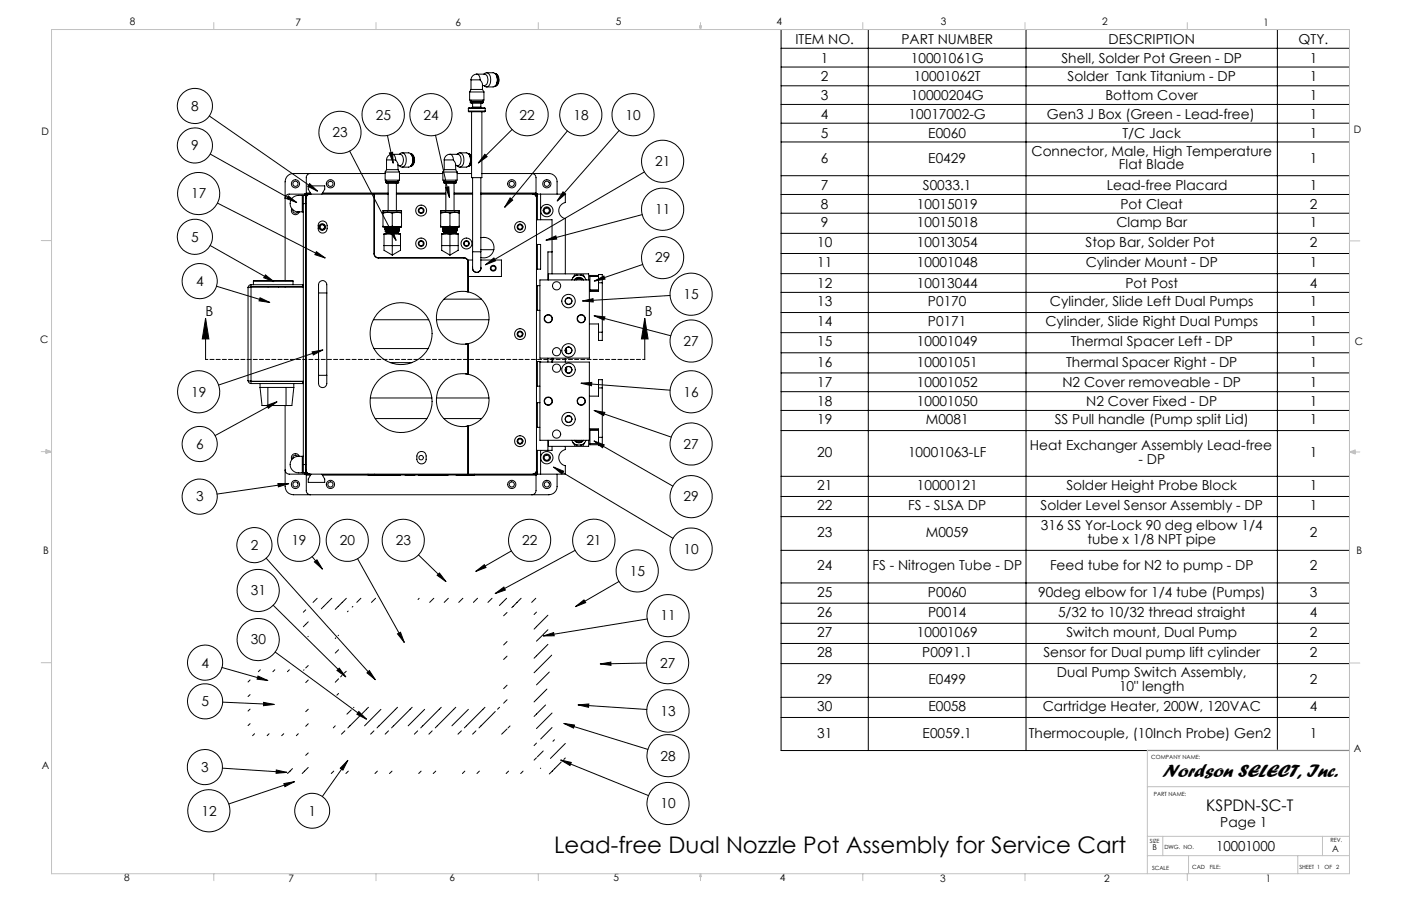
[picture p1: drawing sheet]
<svg xmlns="http://www.w3.org/2000/svg" width="432mm" height="279mm" viewBox="0 0 432 279" stroke-linecap="round" stroke-linejoin="round" font-family="sans-serif">
<g fill="none" stroke="#000" stroke-width=".31">
<path d="M240.7 9.1h175.2v222.4h-175.2zM240.7 14.9h175.2M267.6 9.1v222.4M316.2 9.1v222.4M393.7 9.1v222.4M64.5 35.8l33.4 23.1M144.4 33.4l.1-.2h4.9l.1 .2M144.4 34.3l.1 .2h4.9l.1-.2M144.4 33.4h.1M144.4 33.4h5.1M144.4 34.3h5.1M144.4 33.4v.9"/>
<path d="M144.7 28.4v2.5h4.5v-2.5M144.7 28.4h4.5M145 31.5l.2 .3h3.5l.2-.3M145 31.5v-.2h3.9v.2M145 31.5h3.9M145.2 27.6h3.5M145.2 24.6h2.8M145.2 27.6l-.5 .8M145.2 24.6v3M145.2 30.9v.4M145.3 34.5v20.3h3.2v-20.3M145.7 33l-.2 .2"/>
<path d="M145.7 33h2.5M145.7 31.8v1.2M146.9 22.9a1.81 1.81 0 0 0-1.7 1.7M146.9 22.9h2.4a2 2 0 0 1 0 3.5h-.6M146.9 22.9l.7 .4 .4 1.3M148 24.6l.7 1.2v1.8M148.2 33l.2 .2M148.2 31.8v1.2M148.7 27.6l.5 .8M148.7 30.9v.4M149.1 22.9l.3-.3a1.09 1.09 0 0 1 1.7 .9 2.42 2.42 0 0 1-1.1 3.3l-.9-.4M149.5 33.4v.9"/>
<path d="M150 22.4h2a2.5 2.5 0 0 1 .9 3.8l-.9 .6h-2M152.5 22.6a2.16 2.16 0 0 1 1.3 2 2.16 2.16 0 0 1-1.2 2 2.29 2.29 0 0 0-.1-4M152.6 22.7a2.54 2.54 0 0 1 0 3.8M153 23.3l.4 1.3-.4 1.3M157.8 39.9l-10.4 10.4M240.7 20.7h175.2M240.7 26.5h175.2M240.7 32.2h175.2M240.7 38h175.2M64.8 47.5l26.6 14.9M93.9 59.9h.1M93.9 59.9h-4.8a1.26 1.26 0 0 0-1.2 1.2"/>
<path d="M93.9 59.9v.4M94 59.9l.4 .2M94 59.9l.1 .4M94.4 59.9h.7M94.4 59.7v.2M94.4 59.7l.7 .2M94.4 59.5v.2M94.4 59.9v.6M94.4 59.5h1.3M95.1 59.9h.1M95.4 56.6l2.5 2.3-3-1.4zM95.5 59.9a1.26 1.26 0 0 0-1.3 1.2v83.9a1.33 1.33 0 0 0 1.3 1.2"/>
<path d="M95.7 53.5a1.21 1.21 0 0 0-1.3 1.3v4.7M95.9 59.9l-.9-1.6v-1h5.1v1l-.9 1.6M99.4 59.5h20.2M107.8 46.6l14.3 27.5M115.3 59.9v18.4a1.21 1.21 0 0 0 1.3 1.3M118.7 53.1v2.5h4.4v-2.5M118.7 53.1h4.4M118.7 53.5h-28.3a2.53 2.53 0 0 0-2.5 2.6v30.5M118.9 56.2l.3 .4h3.4l.3-.4M118.9 56.2v-.2h4v.2M118.9 56.2h4M119.1 52.3h3.6"/>
<path d="M119.1 49.3h2.9M119.1 52.3l-.4 .8M119.1 49.3v3M119.1 55.6v.4M119.4 41.8l1.8 8.5M119.6 59.9h-24a1.21 1.21 0 0 0-1.2 1.2v83.9a1.26 1.26 0 0 0 1.2 1.2h68.5a1.26 1.26 0 0 0 1.2-1.2v-83.9a1.21 1.21 0 0 0-1.2-1.2h-15.9M119.6 56.6v8.3M120 47.2l1-.2 .2 3.3zM120.9 47.6a1.75 1.75 0 0 0-1.8 1.7M120.9 47.6h2.4a1.97 1.97 0 0 1 0 3.5h-.6M120.9 47.6l.7 .4 .4 1.3M122 49.3l.6 1.1 .1 1.9"/>
<path d="M122.2 56.6v8.3M122.2 59.9h15.2M122.2 59.5h15.2M122.7 52.3l.4 .8M122.7 55.6v.4M123.1 47.6l.3-.3a1.09 1.09 0 0 1 1.7 .9 2.44 2.44 0 0 1-1.2 3.3l-.8-.4M123.1 53.5h13.4M123.9 47.1h2a2.52 2.52 0 0 1 1 3.8l-1 .6h-2M126.5 47.3a2.3 2.3 0 0 1 0 4 2.18 2.18 0 0 0 1.3-2 2.18 2.18 0 0 0-1.3-2l-.1 .1M126.6 47.4a2.5 2.5 0 0 1 0 3.8M127 48l.3 1.3-.3 1.3M134.2 41.7l4.3 19.2"/>
<path d="M136.5 53.1v2.5h4.4v-2.5M136.5 53.1h4.4M136.7 56.2l.3 .4h3.4l.3-.4M136.7 56.2v-.2h4v.2M136.7 56.2h4M136.9 52.3h3.5M136.9 49.3h2.8M136.9 52.3l-.4 .8M136.9 49.3v3M136.9 55.6v.4M137.3 57.8l1-.2 .2 3.3zM137.4 56.6v8.3"/>
<path d="M138.7 47.6a1.75 1.75 0 0 0-1.8 1.7M138.7 47.6h2.4a1.97 1.97 0 0 1 0 3.5h-.7M138.7 47.6l.7 .4 .3 1.3M139.7 49.3l.7 1.1v1.9M139.9 56.6v8.3M139.9 59.9h5.8M139.9 59.5h5.8M140.4 52.3l.5 .8M140.5 55.6v.4M140.9 47.6l.2-.3a1.09 1.09 0 0 1 1.7 .9 2.44 2.44 0 0 1-1.1 3.3l-.8-.4M140.9 53.5h4.4M141.7 47.1h2a2.52 2.52 0 0 1 .9 3.8l-.9 .6h-2"/>
<path d="M144.2 47.4l.7 .2 .4 .7M144.3 47.3l.6 .4 .4 1M144.4 47.4a2.5 2.5 0 0 1 0 3.8M144.8 48l.3 1.3-.3 1.3M145.3 50v.1a1.37 1.37 0 0 1-1 1.2l.7-.3 .3-.7M145.7 54.8v22.8M148.2 54.8v22.8M148.2 59.5h17M148.5 53.5h20.7a2.53 2.53 0 0 1 2.5 2.6v3.8M149.4 47.6l.7 .7-2.7 2zM163.9 53.5a1.26 1.26 0 0 1 1.3 1.3v4.7M165.2 59.7l-.7 .2h.7"/>
<path d="M165.2 59.7v.2M165.2 59.9h.1M165.2 59.5v.2M165.2 59.9v.6M165.6 59.9h8.6v2.5a2.54 2.54 0 0 0-2 2.5 2.54 2.54 0 0 0 2 2.5v17.1M165.6 59.9l-.4 .2M165.6 59.9l-.3 .8M165.6 59.9v7.9M166.6 59.9v7.9M173.5 59.2l.8 .6-2.6 2.2zM174.9 40.4l-19.4 23.5M190.8 40.3l-19.1 21.7"/>
<path d="M198.6 53l-49 28.7M240.7 43.8h175.2M240.7 54.2h175.2M240.7 60h175.2M64.8 75.7l19.6 11.2M67 62.6l33.2 17M88.8 60.4l2.6 2-3.1-1.1zM89.9 64.3a1.27 1.27 0 0 0 .6 1.8 1.27 1.27 0 0 0 1.8-.8M90.3 64.7a.81 .81 0 0 0 .5 1 .81 .81 0 0 0 1-.4M93.2 60.3h.3M93.2 65.3h.3M93.2 60.3a2.79 2.79 0 0 0-3.7 3 2.9 2.9 0 0 0 3.7 2"/>
<path d="M93.2 60.3v5M93.5 60.3v2.5M93.5 60.3h.7v.4M93.5 62.8v80.5M93.5 62.8h.7M94.4 60.8h-.2h.2M97.5 77.6l2.7 2-3.2-1.1zM98.4 68.6a1.38 1.38 0 0 1 1.5-.4 1.38 1.38 0 0 1 .9 1.3 1.85 1.85 0 0 1-1.1 2.4 1.33 1.33 0 0 1-1.6-1.4v-1.5zM115.3 78.2a1.26 1.26 0 0 0 1.3 1.3M116.6 79.5h26.4M118 69.8l1.5 .2M118 65h5.8"/>
<path d="M118 65.5h1.5M118 65.5v.2M118 69.8v.2h1.5M118 65v.5M118 65.7v4.1M118.4 75.7v1.5l2.5 1.5M118.4 75.7h5M118.4 72.3v3.4M118.7 71.3l.4 .3M119 70v.1M119 71.1l-.3 .2M119 71.1v.1"/>
<path d="M119 71.6h.8M119 70.1h.1M119.1 71.6v.5M119.5 65.5l-1.5 .2M119.5 65.5l1.4 .2M119.5 65.5h2.8M119.5 70h2.8M119.6 72.1l1.3 .2M119.6 72.1h2.6M119.6 72.1h-.5a.43 .43 0 0 0-.4-.2 .43 .43 0 0 0-.3 .4M119.6 72.1l-1.2 .2M119.8 71.6l3.1-.1-.2 .1"/>
<path d="M119.9 71.6h2.8M119.9 71.3h1.7M119.9 71.3h-1.1M120.1 70l-1 .1-.4 .3 .3 .2 3.8-.3M120.1 71.4l.9-.5 1.1 3.2zM120.9 69.8l-1.4 .2M120.9 69.8l1.4 .2M120.9 72.3v6.4M120.9 65.7v4.1M121.6 71.3l-2.6 .3M122.2 72.1l1.2 .2M122.2 72.1h.2a.66 .66 0 0 1 1 .2"/>
<path d="M122.2 72.1l-1.3 .2M122.3 65.5l-1.4 .2M122.3 65.5l1.5 .2M122.3 65.5h1.5M122.7 71.4l-2.9 .2M122.7 71.6v.5M122.8 70.4l-3.7 .2-.4 .2 .3 .3M122.8 71.3l-3.8 .3M122.8 70.9l-3.8 .2M122.8 70.3l.3 .3a1.61 1.61 0 0 1-1.6 .3l-2.5 .2M122.8 70.9l.3 .2M123.1 70.1l-4.4 .3"/>
<path d="M123.1 70.6l-4.4 .3M123.1 71.1l-3.2 .2M123.1 70.6l-4.4 .2M123.1 70.1l-.3 .2M123.1 71.2l-.2 .2M123.1 71.2l-1.5 .1M123.1 70.1l-4.4 .2M123.1 70.1h.1M123.1 71.1v.1M123.4 75.7v1.5l-2.5 1.5M123.4 72.3v3.4M123.8 69.8l-1.5 .2"/>
<path d="M123.8 65.5v.2M123.8 69.8a.74 .74 0 0 1-1.1 .2h-.4M123.8 65v.5M123.8 65.7v4.1M135.8 69.8l1.5 .2M135.8 65h5.7M135.8 65.5h1.5M135.8 65.5v.2M135.8 69.8v.2h1.5M135.8 65v.5M135.8 65.7v4.1M136.1 75.7v1.5l2.6 1.5"/>
<path d="M136.1 75.7h5.1M136.1 72.3v3.4M136.5 70.9l.3 .2M136.5 70.3v.1M136.5 70.8v.1M136.7 70l.1 .1M136.8 71.1l-.3 .2M136.8 71.1v.1M136.8 71.6h.8M136.8 70.1h.1M136.8 71.6v.5M137.3 65.5l1.4 .2"/>
<path d="M137.3 65.5h2.8M137.3 70h2.8M137.3 65.5l-1.5 .2M137.4 72.1l1.3 .2M137.4 72.1h2.5M137.4 72.1h-.5a.43 .43 0 0 0-.5-.2 .43 .43 0 0 0-.3 .4M137.4 72.1l-1.3 .2M137.7 71.6h2.8M137.7 71.3h1.6M137.7 71.3h-1.2l.3 .3M137.8 70l-1.3 .3M138.7 69.8l1.4 .2"/>
<path d="M138.7 69.8l-1.4 .2M138.7 72.3v6.4M138.7 65.7v4.1M139.3 71.3l-2.5 .3M139.9 72.1l1.3 .2M139.9 72.1h.3a.66 .66 0 0 1 1 .2M139.9 72.1l-1.2 .2M140.1 65.5l-1.4 .2M140.1 65.5l1.4 .2M140.1 65.5h1.4M140.5 71.4l-2.9 .2M140.5 71.6v.5"/>
<path d="M140.5 70.4l-3.6 .2-.4 .2M140.5 71.3l-3.7 .3M140.5 70.9l-3.7 .2M140.6 70.3l-3.8 .3-.3-.2M140.6 70.3l.3 .3a1.61 1.61 0 0 1-1.6 .3l-2.5 .2M140.6 70.9l.3 .2M140.7 71.5l-3.1 .1M140.7 71.5l-.2 .1M140.9 70.1l-4.4 .3M140.9 70.6l-4.4 .3M140.9 71.1l-3.2 .2M140.9 70.6l-4.4 .2"/>
<path d="M140.9 70.1l-.3 .2M140.9 71.2l-.2 .2M140.9 71.2l-1.6 .1M140.9 70.1l-4.4 .2M140.9 70.1h.1M140.9 71.1v.1M141.2 75.7v1.5l-2.5 1.5M141.2 72.3v3.4M141.5 69.8l-1.4 .2M141.5 65.5v.2M141.5 69.8a.74 .74 0 0 1-1.1 .2h-.3M141.5 65v.5"/>
<path d="M141.5 65.7v4.1M143 79.5a1.21 1.21 0 0 1 1.3 1.3v9.2M143 79.6a1.26 1.26 0 0 1 1.3 1.2M145.7 77.6v5.1M145.7 77.6h2.5M148.2 77.6v3.3a3.1 3.1 0 0 1-.6 2.9 1.27 1.27 0 0 1-1.9-1.1M148.2 73.3a3.2 3.2 0 0 1 4.1 3.1 3.2 3.2 0 0 1-4.1 3M148.2 77h4M157.2 61l.8 .7-2.5 2.2zM165.3 75.4h1.3v7.6h-1.3M165.3 67.8h4.8v16.7M165.6 75.4v7.6"/>
<path d="M168.3 74.1l3-1.4 .3 1zM170.1 77.7h-1.2v8.6M197.9 66.2l-29.6 7.9M240.7 65.8h175.2M240.7 72h175.2M240.7 78.2h175.2M63.4 98.2l1 6.3h-2.1zM63.4 98.2v12.7M66.7 88.3l16.4 5M76.4 88.7v28.7M77.4 87.8a.9 .9 0 0 0-1 .9M77.4 88.4l-.3 .1h.3"/>
<path d="M77.4 88.5l-1 .2M77.4 87.8v.6M77.4 88.5v29.8M77.4 88.4h16.1M77.4 87.8h15.9M77.4 88.5h16.1M77.4 88.5h.1M78.1 86.7h12.2M78.1 86.7v1.1M80.2 91.8l2.9 1.5-3.3-.5zM81.8 84.8l2.6 2.1-3.1-1.2zM82.6 88.4v.1"/>
<path d="M85.8 88.4v.1M87.9 88.4v.1M90.3 86.7v1.1M93.3 87.8v.6M93.5 87.8h-.2M98.2 90.3v-1.4a2.08 2.08 0 0 1 1-2.4 1.86 1.86 0 0 1 1.5 2.4v1.4M98.2 90.3h2.5M98.2 90.3v25.4M100.7 90.3v25.4M115.1 98.6h17.1M134.5 98.6h16.2M136.8 92.3h11.6"/>
<path d="M143.5 89.9l.8 .1M144.3 90a8.2 8.2 0 0 1 6.4 8 8.2 8.2 0 0 1-6.4 8M144.3 90a8.2 8.2 0 0 0-9.8 8 8.2 8.2 0 0 0 9.8 8M145.7 80.2h-1.3v5.1h10.2v-5.1h-6.4M145.7 82.4l-.1 .3M145.8 83.4h.1M148 83.4h.1M148.2 82.4a1.31 1.31 0 0 1-1.1 1.6 1.31 1.31 0 0 1-1.5-1.3M149.6 81.7l2.6-2.1 .5 .8zM151.8 83.4h.5M165.3 88.1h1.1M165.3 95.7h1.1"/>
<path d="M165.6 88.1v7.6M166.4 86.3h15.2v24.2h-15.2zM169 86.3v-1.8h12.4v1.8M176.6 85.5l-.4 .8M177 86.3a1.71 1.71 0 0 1 2.9 0M177.1 86.3a1.6 1.6 0 0 1 2.6 0M177.6 86.3a1.23 1.23 0 0 1 1.7 0M177.8 84.8l-1.2 .7M177.8 84.8h-.7l-.5 .7M177.8 84.8h1.2M179 84.8l1.2 .7M179 84.8h.8l.4 .7"/>
<path d="M179.5 92.8l3.3-.7v1zM180.2 85.5l.5 .8M181.6 99.9h2.9v2.5M181.8 89.4v.3h2.7M181.8 85.3v4.1M181.8 89.4h2.7M181.8 85.3h2.7M183.1 97.4l3.3 .3-.2 1zM183.1 97.4l23.6 6.1M183.2 86.7l2.9-1.6 .4 1zM184.5 84.9h-2.7v.4M184.5 87.2v-2.5h1.1v2.5"/>
<path d="M184.5 87.2v2.5h-2.9M184.5 87.2h1.1M185.6 87.2v15.2M198.1 81.6l-14.9 5.1M198.7 98.2l1 6.3h-2zM198.7 98.2v12.7M206.5 91.1l-27 1.7M240.7 84.4h175.2M240.7 90.2h175.2M240.7 96.4h175.2M76.4 117.4a.97 .97 0 0 0 1 .9M76.4 117.4l1 .2"/>
<path d="M77.2 117.5l16.1 .2M77.4 117.6h16.1M77.4 118.3h15.9M77.4 117.6h.1M80.2 119.5h10.4M80.2 119.5l.6 5.6h1.7M80.2 118.3v1.2M81 117.6v.1M82.2 117.6v.1M82.5 119.5v5.6M84.1 117.6v.1M86.6 117.6v.1"/>
<path d="M88.2 119.5v5.6M88.4 117.6v.1M89.6 117.6v.1M90.6 119.5l-.6 5.6h-1.8M90.6 118.3v1.2M93.3 118.3h.2M93.3 117.7v.6M93.3 117.7h.2M96.2 108.5l3.3-.6-2.9 1.6zM98.2 115.7v1.5a2.41 2.41 0 0 0 .6 2.2 1.44 1.44 0 0 0 1.6-.3 1.44 1.44 0 0 0 .3-1.6v-1.8M98.2 115.7h2.5M99.5 107.9l-32.1 10.8"/>
<path d="M115.3 107.5h16.7M120.3 111.8h6.6M143.5 106.1h.1M143.5 115.3l.8 .1M143.5 115.3h.1M144.3 115.4a8.2 8.2 0 0 1 6.4 8 8.2 8.2 0 0 1-6.4 8M144.3 106l-.8 .1M144.3 115.4a8.2 8.2 0 0 0-9.8 8 8.2 8.2 0 0 0 9.8 8M144.3 106v9.4M165.3 111.5h1.3v.2M165.3 119.1h1.1M165.6 111.5v7.6"/>
<path d="M166.4 111.7h15.2v24.1h-15.2zM168.9 110.5v1.2M170.1 110.5v1.2l.3-1.2M174.2 110.5v1.2M174.3 107.7l.2 .3-.1 .6M174.3 107.6l.3 .4-.1 .7M174.3 107.6a.82 .82 0 0 1 .2 1.1M174.4 113.5l.1 .6-.2 .2M174.5 113.3a.82 .82 0 0 1-.2 1.2l.3-.3-.1-.8M179.1 118.2l27.5 2.1M179.1 118.2l3.3-.3-.1 1.1zM184.5 119.6v-2.5h1.1v2.5"/>
<path d="M184.5 102.4v2.6h1.1v-2.6M184.5 119.6v2.6h-2.9M184.5 119.6h1.1M184.5 102.4h1.1M185.6 119.6v15.3M240.7 102.6h175.2M240.7 108.8h175.2M240.7 115h175.2M82.2 125l3.2-1.1-2.7 2zM82.5 125.1h5.7M85.4 123.9l-19.1 10.4M87.9 125.1v24.9a2.53 2.53 0 0 0 2.5 2.6h78.8a2.53 2.53 0 0 0 2.5-2.6v-3.8"/>
<path d="M114.1 122.7h19M115.6 129.1h16M128.8 139.7a1.43 1.43 0 0 1 1.6-.4 1.43 1.43 0 0 1 .9 1.3 1.83 1.83 0 0 1-1.1 2.5 1.47 1.47 0 0 1-1.7-1.5v-1zM134.5 122.7h16.2M136.8 129.1h11.6M143.5 131.5h.1M144.3 131.4l-.8 .1M144.3 131.4v14.8M165.3 124.2h1.1M165.3 131.8h1.1M165.6 124.2v7.6M165.6 138.9v7.3"/>
<path d="M166.6 138.9v7.3M168.9 135.8v3.1M169 135.8v1.9h12.4v-1.9M170.1 137.7v1.2h-4.8M174.2 137.7v.9a2.54 2.54 0 0 0-2 2.5 2.54 2.54 0 0 0 2 2.5v2.6h-8.6M176.2 135.8l.4 .8M176.6 136.6l.5 .6h.7M176.6 136.6l1.2 .6M177 135.8a1.74 1.74 0 0 0 2.9 0M177.1 135.8a1.6 1.6 0 0 0 2.6 0M177.6 135.8a1.33 1.33 0 0 0 1.7 0M177.8 137.2h1.2"/>
<path d="M180.2 136.6l-.4 .6h-.8M180.2 136.6l-1.2 .6M180.7 135.8l-.5 .8M181.6 132.3h2.9v2.6M181.8 136.8v.4h2.7M181.8 136.8h2.7M181.8 132.7v4.1M181.8 132.7h2.7M183.1 126.6l3.3 .6-.3 1zM183.1 136l3.1 1.2-.5 .9zM183.1 126.6l23.8 8.2M183.1 136l24.3 13.9"/>
<path d="M184.5 132.4h-2.7v.3M184.5 134.9v2.5h1.1v-2.5M184.5 134.9h1.1M240.7 120.8h175.2M240.7 126.6h175.2M240.7 132.8h175.2M85.7 149.1l3.3 .1-3.2 .9zM87.9 145a1.33 1.33 0 0 0 1.2 1.2h4.8M89 149.2l-22.1 3.2M91.8 140.7a.82 .82 0 0 0-1.1-.3 .82 .82 0 0 0-.4 1M92.3 140.7a1.27 1.27 0 0 0-1.7-.7 1.27 1.27 0 0 0-.7 1.7M93.2 145.8h.3"/>
<path d="M93.2 140.7h.3M93.2 140.7a2.79 2.79 0 0 0-3.7 3.1 2.9 2.9 0 0 0 3.7 2M93.2 140.7v5.1M93.5 143.3v2.5M93.5 143.3h.7M93.9 146.2h.1M93.9 145.8v.4M94.1 145.8l-.1 .4M94.4 146.2h.7M94.4 145.9l-.4 .3M94.4 146.2v.2M94.4 146.4h.1"/>
<path d="M94.4 146.5v4.8a1.26 1.26 0 0 0 1.3 1.3M94.4 145.6v.6M94.4 146.5h1.3M94.4 145.2l-.2 .1v.5h-.7M95.1 146.2l-.7 .2M95.1 146.1v.1M95.9 146.2l-.9 1.5v1.1h5.1v-1.1l-.9-1.5M99.4 146.5h65.8M113.5 146.2v.3h2v-.3M144.1 146.2v.3h2.1v-.3M165.2 145.9l.4 .3M165.2 146.2v.2"/>
<path d="M165.2 146.2h-.7l.7 .2M165.2 146.2h.1M165.2 146.5h.1M165.2 146.5v4.8a1.33 1.33 0 0 1-1.3 1.3M165.2 145.6v.6M165.3 145.3l.3 .9M170.6 144l3.1 1.3-.5 .9zM170.6 144l36.8 22M240.7 146.9h175.2M240.7 153.1h175.2M240.7 159.3h175.2M82 172.1l33.7 37.5"/>
<path d="M96.2 171.7l3.2 3.8M96.9 173.3l.8-.7 1.7 2.9zM110.2 172.3l14.4 25.8M129 171.1l8.4 8.3M134.7 177.4l.7-.7 2 2.7zM146.6 176.2l2.7-2.1 .5 .9zM157.6 169.9l-11 6.3M177.3 169.7l-24.7 13.4M190.8 179.3l-13.4 7.8M240.7 169.7h175.2M240.7 179.8h175.2M84.2 186.7l22.4 22"/>
<path d="M94.2 188.1l-.7 .7M95 191.8l-1.5 1.5M95 196.3l-.1 .1M97.8 184.5l-1.3 1.3M102.3 184.5l-3.3 3.2M103.5 196.7l-.2 .2M104.4 195.9l-.2 .1M106.8 184.5l-3.5 3.4M107.3 188.5l-.2 .2M108.8 187l-.3 .2M111.2 184.5l-1.2 1.3M115.7 184.5l-1.2 1.3"/>
<path d="M122.5 195.5l.9-.5 1.2 3.1zM129.2 184.5l-.4 .4M133.7 184.5l-1.3 1.3M138.2 184.5l-1.3 1.3M142.7 184.5l-1.3 1.3M147.2 184.5l-1.3 1.3M151.7 184.5l-1.3 1.3M152.6 183.1l2.7-2.1 .5 1zM156.1 184.5l-2.2 2.2M156.3 197.8l-1.1 1.1M156.3 188.9l-1.1 1M160.6 184.5l-2.9 2.9"/>
<path d="M165.1 184.5l-1.2 1.3M165.3 188.8l-.7 .7M167.4 195.7l-2.1 2M167.5 196.1l3.1-1 .2 1zM168.9 198.7l-4.3 4.3M168.9 189.7l-4.3 4.3M168.9 194.2l-1.4 1.4M177.4 187.1l2.6-2.1 .5 .8zM199.5 190.9l-32 5.2M240.7 186h175.2M240.7 192.2h175.2M240.7 198.4h175.2"/>
<path d="M68.4 205.8l14.1 4.1M68.6 216.5l15.9 .7M77.1 209.7l-.7 .6M77.1 214.2l-.7 .6M77.1 218.7l-.7 .6M79.5 208.5l3 1.4-3.3-.5zM80.2 206.6l-.6 .6M81.2 216.6l3.3 .6-3.3 .4zM84.7 206.6l-.6 .6M84.8 201.1l28.2 20.7M89.2 206.6l-.6 .6M93.7 206.6l-.1 .1"/>
<path d="M95 205.2l-.8 .8M95 218.7l-.8 .8M95 209.7l-.8 .8M103.9 206.8l.7-.7 2 2.6zM104.4 200.4l-1.1 1M104.4 213.9l-.6 .5M104.4 209.3l-1.1 1.1M105.4 208.3l-.4 .4M106.7 207l-.6 .6M108.3 218.9l-1.4 1.3M109.1 218.1l-.1 .1M110.6 219.4l2.4 2.4-3-1.5z"/>
<path d="M113.1 207.5l.7-.7 1.9 2.8zM113.6 218.1l-2.1 2M117.4 218.8l-5 5M122.5 218.1l-6.3 6.4M127 218.1l-5.7 5.7M130.9 218.8l-5.1 5M136 218.1l-6.3 6.4M140.5 218.1l-6.3 6.4M144.4 218.8l-5.1 5M149.5 218.1l-6.4 6.4M152.6 219.4l-5 5.1M154 218.1l-.6 .6"/>
<path d="M156.3 211.3l-1.1 1.1M156.3 215.8l-1.1 1.1M156.3 202.4l-1.1 1M168.1 217.4l-3.5 3.5M168.6 212.5l-4 4M169.3 207.3l-4 3.9M170 202l-5.4 5.5M170.1 219.9l-4.8 4.8M178.2 217.4l3.3-.3-.1 1zM178.2 217.4l21.2 1.4M185 204.8l3.3-.6v1zM199.3 204.5l-14.3 .3"/>
<path d="M240.7 204.6h175.2M240.7 215.1h175.2M68.5 236.9l19.9 1.3M77.1 223.2l-.7 .6M78.5 226.3l-.6 .6M82.9 226.3l-.6 .6M85.2 237.5l3.2 .7-3.3 .3zM87.5 226.3l-.7 .6M90.1 237l-1.5 1.5M91.9 226.3l-.6 .6M95 232.2l-.8 .7M95 223.2l-.8 .8"/>
<path d="M95 236.7l-1.9 1.8M102.9 237.8l-.8 .7M103.3 223.8l-.6 .7M106.3 225.4l-1.1 1M107.2 234.5l-7.9 11.1M107.2 234.5l-1.5 3-.8-.6zM107.4 237.8l-.8 .7M110.8 220.8l-3.6 3.7M115.3 225.4l-1.1 1M116.3 237.8l-.7 .7M119.7 225.4l-1 1M120.8 237.8l-.7 .7"/>
<path d="M121.3 223.8l-.6 .7M128.7 225.4l-1 1M129.8 237.8l-.8 .7M133.2 225.4l-1 1M134.3 237.8l-.8 .7M142.2 225.4l-1.1 1M143.3 237.8l-.8 .7M146.7 225.4l-1 1M147.7 237.8l-.7 .7M156.3 224.8l-1.7 1.6M156.7 237.8l-.7 .7M157.2 223.9l-.6 .6"/>
<path d="M161.2 237.8l-.7 .7M165.3 229.2l-.7 .7M165.3 233.7l-.7 .7M166.7 236.9l-.2 .1M167.4 231.6l-1.8 1.8M170.1 224.4l-3.4 3.5M170.9 228.1l-.5 .5M172.8 234.4l27.1 11M172.8 234.4l3.3 .7-.4 1zM173 235l-3.7 3.7M173.8 223.1l3.3 .5-.3 .9zM173.8 223.1l25.9 8"/>
<path d="M174.2 229.3l-4.5 4.6M174.2 233.8l-.4 .4M240.7 221.3h175.2M87.5 241.7l3.3-.6-3 1.5zM90.8 241.1l-20.3 6.8"/>
<circle cx="60.1" cy="32.7" r="5.4"/>
<circle cx="118.1" cy="35.4" r="6.5"/>
<circle cx="132.8" cy="35.4" r="6.5"/>
<circle cx="162.5" cy="35.4" r="6.5"/>
<circle cx="179" cy="35.4" r="6.5"/>
<circle cx="195.1" cy="35.4" r="6.5"/>
<circle cx="60.1" cy="44.9" r="5.4"/>
<circle cx="61.2" cy="59.7" r="6.5"/>
<circle cx="91.1" cy="56.7" r="1.27"/>
<circle cx="91.1" cy="56.7" r=".81"/>
<circle cx="101.8" cy="56.7" r="1.27"/>
<circle cx="101.9" cy="56.7" r=".8"/>
<circle cx="104.8" cy="40.8" r="6.5"/>
<circle cx="157.7" cy="56.7" r="1.27"/>
<circle cx="157.7" cy="56.7" r=".8"/>
<circle cx="168.5" cy="56.7" r=".81"/>
<circle cx="168.5" cy="56.7" r="1.28"/>
<circle cx="204.2" cy="49.7" r="6.5"/>
<circle cx="60.1" cy="73" r="5.4"/>
<circle cx="99.3" cy="70" r="1.02"/>
<circle cx="99.3" cy="70" r=".7"/>
<circle cx="99.3" cy="70" r=".84"/>
<circle cx="129.8" cy="75.1" r=".7"/>
<circle cx="129.8" cy="65" r=".7"/>
<circle cx="129.8" cy="75.1" r="1.69"/>
<circle cx="129.8" cy="64.9" r="1.69"/>
<circle cx="129.8" cy="64.9" r=".9"/>
<circle cx="129.8" cy="75.1" r=".9"/>
<circle cx="143.8" cy="75.1" r=".7"/>
<circle cx="143.8" cy="75.1" r="1.69"/>
<circle cx="143.8" cy="75.1" r=".9"/>
<circle cx="160.3" cy="70" r=".7"/>
<circle cx="160.3" cy="70" r=".84"/>
<circle cx="160.3" cy="70" r="1.69"/>
<circle cx="160.3" cy="70" r=".9"/>
<circle cx="168.5" cy="64.9" r="1.12"/>
<circle cx="168.5" cy="65" r="1.9"/>
<circle cx="168.5" cy="64.9" r=".8"/>
<circle cx="204.2" cy="79.4" r="6.5"/>
<circle cx="204.2" cy="64.5" r="6.5"/>
<circle cx="61.5" cy="86.7" r="5.4"/>
<circle cx="152" cy="82.7" r=".7"/>
<circle cx="152" cy="82.7" r=".9"/>
<circle cx="169" cy="98.3" r="1.27"/>
<circle cx="169" cy="98.3" r="1.16"/>
<circle cx="171.6" cy="88.1" r="1.28"/>
<circle cx="175.2" cy="92.9" r="1.06"/>
<circle cx="175.2" cy="92.9" r="2.09"/>
<circle cx="175.2" cy="92.8" r="1.01"/>
<circle cx="179.1" cy="98.3" r="1.27"/>
<circle cx="179.1" cy="98.3" r="1.16"/>
<circle cx="213" cy="90.7" r="6.5"/>
<circle cx="123.6" cy="102.9" r="9.6"/>
<circle cx="160.3" cy="103" r=".7"/>
<circle cx="160.3" cy="103" r=".84"/>
<circle cx="160.3" cy="103" r="1.69"/>
<circle cx="160.3" cy="103" r=".9"/>
<circle cx="171.5" cy="113.5" r="1.28"/>
<circle cx="171.6" cy="108.5" r="1.27"/>
<circle cx="175.2" cy="114.1" r="1.06"/>
<circle cx="175.2" cy="108.1" r="1.06"/>
<circle cx="175.2" cy="108.1" r="2.09"/>
<circle cx="175.2" cy="114" r="1.01"/>
<circle cx="175.2" cy="108" r="1.01"/>
<circle cx="175.2" cy="114.1" r="2.07"/>
<circle cx="213" cy="105.2" r="6.5"/>
<circle cx="61.2" cy="120.8" r="6.5"/>
<circle cx="61.5" cy="136.9" r="5.4"/>
<circle cx="123.6" cy="123.8" r="9.6"/>
<circle cx="160.3" cy="136" r=".7"/>
<circle cx="160.3" cy="136.1" r=".84"/>
<circle cx="160.3" cy="136.1" r="1.69"/>
<circle cx="160.3" cy="136" r=".9"/>
<circle cx="169" cy="123.7" r="1.16"/>
<circle cx="169" cy="123.7" r="1.26"/>
<circle cx="171.6" cy="133.9" r="1.27"/>
<circle cx="175.2" cy="129.2" r="2.08"/>
<circle cx="175.2" cy="129.3" r="1.06"/>
<circle cx="175.2" cy="129.2" r="1"/>
<circle cx="179.1" cy="123.7" r="1.16"/>
<circle cx="179.1" cy="123.7" r="1.26"/>
<circle cx="213" cy="120.8" r="6.5"/>
<circle cx="213" cy="136.9" r="6.5"/>
<circle cx="61.5" cy="153.2" r="5.4"/>
<circle cx="91.1" cy="149.4" r="1.27"/>
<circle cx="91.1" cy="149.4" r=".81"/>
<circle cx="101.8" cy="149.4" r="1.27"/>
<circle cx="101.9" cy="149.4" r=".8"/>
<circle cx="129.8" cy="141.2" r=".7"/>
<circle cx="157.7" cy="149.4" r="1.27"/>
<circle cx="157.7" cy="149.4" r=".8"/>
<circle cx="168.5" cy="141.2" r="1.9"/>
<circle cx="168.5" cy="141.1" r=".8"/>
<circle cx="168.5" cy="141.1" r="1.12"/>
<circle cx="168.5" cy="149.4" r=".81"/>
<circle cx="168.5" cy="149.4" r="1.28"/>
<circle cx="213" cy="153.2" r="6.5"/>
<circle cx="78.4" cy="168.1" r="5.4"/>
<circle cx="92.1" cy="166.6" r="6.5"/>
<circle cx="107" cy="166.6" r="6.5"/>
<circle cx="124.3" cy="166.6" r="6.5"/>
<circle cx="163.2" cy="166.6" r="6.5"/>
<circle cx="183" cy="166.6" r="6.5"/>
<circle cx="196.4" cy="176.1" r="6.5"/>
<circle cx="213" cy="169.3" r="6.5"/>
<circle cx="79.6" cy="197.2" r="6.5"/>
<circle cx="79.6" cy="182.1" r="6.5"/>
<circle cx="205.9" cy="189.9" r="6.5"/>
<circle cx="63.2" cy="204.3" r="5.4"/>
<circle cx="63.2" cy="216.3" r="5.4"/>
<circle cx="205.8" cy="204.4" r="6.5"/>
<circle cx="205.9" cy="219.2" r="6.5"/>
<circle cx="63.1" cy="236.6" r="5.4"/>
<circle cx="205.9" cy="233" r="6.5"/>
<circle cx="64.4" cy="250" r="6.5"/>
<circle cx="96.2" cy="250" r="5.4"/>
<circle cx="205.9" cy="247.8" r="6.5"/>
</g>
<path d="M198.7 110.8h-135.3" fill="none" stroke="#000" stroke-width=".31" stroke-dasharray="1.3 .6" stroke-dashoffset=".6"/>
<g fill="none" stroke="#c0c0c0" stroke-width=".31">
<path d="M15.9 9.1h400v260.4h-400zM65.9 6.9v2.2M115.9 6.9v2.2M165.9 6.9v2.2M215.6 8h.6l-.3 1.1zM215.7 8l.2 1.1M215.9 6.9v2.2M216 8l-.1 1.1M265.9 6.9v2.2M315.9 6.9v2.2M365.9 6.9v2.2M12.7 74.2h3.2"/>
<path d="M415.9 74.3h3.2M12.7 139.3h3.2M14.2 139.1l1.7 .2M14.2 138.7l1.7 .6-1.7 .5zM15.9 139.3l-1.7 .3M415.9 139.4h3.2M415.9 139.4l1.8-.6v1.2zM415.9 139.4l1.8 .3M417.7 139.2l-1.8 .2M12.7 204.4h3.2M415.9 204.5h3.2M415.9 231.4h-62.3v38.1"/>
<path d="M353.6 257.9h62.3M353.6 242.6h62.3M358.4 257.9v6M407.6 257.9v6M65.9 269.5v2.1M115.9 269.5v2.1M165.9 269.5v2.1M215.9 269.5v2.1M215.9 269.5l.3 .8h-.6zM265.9 269.5v2.1M315.9 269.5v2.1M353.6 263.9h62.3"/>
<path d="M365.9 269.5v2.1M366.3 263.9v5.6M400 263.9v5.6"/>
</g>
<g fill="#000">
<path d="M120.1 71.4l.9-.5 1.1 3.2zM120 47.2l1-.2 .2 3.3zM97.5 77.6l2.7 2-3.2-1.1zM88.8 60.4l2.6 2-3.1-1.1zM95.4 56.6l2.5 2.3-3-1.4zM81.8 84.8l2.6 2.1-3.1-1.2zM80.2 91.8l2.9 1.5-3.3-.5zM82.2 125l3.2-1.1-2.7 2zM96.2 108.5l3.3-.6-2.9 1.6zM85.7 149.1l3.3 .1-3.2 .9zM137.3 57.8l1-.2 .2 3.3zM149.4 47.6l.7 .7-2.7 2zM157.2 61l.8 .7-2.5 2.2zM173.5 59.2l.8 .6-2.6 2.2zM149.6 81.7l2.6-2.1 .5 .8zM168.3 74.1l3-1.4 .3 1zM183.2 86.7l2.9-1.6 .4 1zM183.1 97.4l3.3 .3-.2 1zM183.1 126.6l3.3 .6-.3 1zM183.1 136l3.1 1.2-.5 .9zM170.6 144l3.1 1.3-.5 .9zM179.5 92.8l3.3-.7v1zM179.1 118.2l3.3-.3-.1 1.1zM122.5 195.5l.9-.5 1.2 3.1zM103.9 206.8l.7-.7 2 2.6zM110.6 219.4l2.4 2.4-3-1.5zM79.5 208.5l3 1.4-3.3-.5zM81.2 216.6l3.3 .6-3.3 .4zM87.5 241.7l3.3-.6-3 1.5zM85.2 237.5l3.2 .7-3.3 .3zM113.1 207.5l.7-.7 1.9 2.8zM96.9 173.3l.8-.7 1.7 2.9zM134.7 177.4l.7-.7 2 2.7zM152.6 183.1l2.7-2.1 .5 1zM146.6 176.2l2.7-2.1 .5 .9zM167.5 196.1l3.1-1 .2 1zM178.2 217.4l3.3-.3-.1 1zM185 204.8l3.3-.6v1zM173.8 223.1l3.3 .5-.3 .9zM172.8 234.4l3.3 .7-.4 1zM107.2 234.5l-1.5 3-.8-.6zM177.4 187.1l2.6-2.1 .5 .8z"/>
<path d="M198.7 98.2l1 6.3h-2zM63.4 98.2l1 6.3h-2.1z"/>
</g>
<text font-size="7.1" x="170.7" y="263">Lead-free Dual Nozzle Pot Assembly for Service Cart</text>
<text font-size="5.8" x="358.2" y="239.5">Nordson SELECT, Inc.</text>
<text font-size="4.9" x="371.8" y="250.3">KSPDN-SC-T</text>
<g font-size="4.2">
<text x="245.2" y="13.5">ITEM NO.</text>
<text x="277.8" y="13.5">PART NUMBER</text>
<text x="341.7" y="13.5">DESCRIPTION</text>
<text x="400.3" y="13.5">QTY.</text>
<text x="253" y="19.3">1</text>
<text x="280.7" y="19.3">10001061G</text>
<text x="327.2" y="19.3">Shell, Solder Pot Green - DP</text>
<text x="403.7" y="19.3">1</text>
<text x="253" y="25.1">2</text>
<text x="281.7" y="25.1">10001062T</text>
<text x="329" y="25.1">Solder Tank Titanium - DP</text>
<text x="403.7" y="25.1">1</text>
<text x="58.9" y="34.1">8</text>
<text x="253" y="30.9">3</text>
<text x="280.7" y="30.9">10000204G</text>
<text x="340.7" y="30.9">Bottom Cover</text>
<text x="403.7" y="30.9">1</text>
<text x="115.8" y="36.9">25</text>
<text x="130.5" y="36.9">24</text>
<text x="160.2" y="36.9">22</text>
<text x="176.7" y="36.9">18</text>
<text x="192.8" y="36.9">10</text>
<text x="253" y="36.7">4</text>
<text x="280" y="36.7">10017002-G</text>
<text x="322.7" y="36.7">Gen3 J Box (Green - Lead-free)</text>
<text x="403.7" y="36.7">1</text>
<text x="58.9" y="46.3">9</text>
<text x="102.5" y="42.3">23</text>
<text x="253" y="42.4">5</text>
<text x="286.1" y="42.4">E0060</text>
<text x="345.9" y="42.4">T/C Jack</text>
<text x="403.7" y="42.4">1</text>
<text x="201.9" y="51.2">21</text>
<text x="253" y="50.1">6</text>
<text x="286.1" y="50.1">E0429</text>
<text x="317.9" y="48">Connector, Male, High Temperature</text>
<text x="344.9" y="52.2">Flat Blade</text>
<text x="403.7" y="50.1">1</text>
<text x="253" y="58.6">7</text>
<text x="284.4" y="58.6">S0033.1</text>
<text x="341.1" y="58.6">Lead-free Placard</text>
<text x="403.7" y="58.6">1</text>
<text x="58.9" y="61.2">17</text>
<text x="201.9" y="66">11</text>
<text x="253" y="64.4">8</text>
<text x="282.6" y="64.4">10015019</text>
<text x="345.4" y="64.4">Pot Cleat</text>
<text x="403.7" y="64.4">2</text>
<text x="253" y="70">9</text>
<text x="282.6" y="70">10015018</text>
<text x="344.1" y="70">Clamp Bar</text>
<text x="403.7" y="70">1</text>
<text x="58.9" y="74.5">5</text>
<text x="251.9" y="76.2">10</text>
<text x="282.6" y="76.2">10013054</text>
<text x="334.6" y="76.2">Stop Bar, Solder Pot</text>
<text x="403.7" y="76.2">2</text>
<text x="201.9" y="80.9">29</text>
<text x="251.9" y="82.4">11</text>
<text x="282.6" y="82.4">10001048</text>
<text x="334.6" y="82.4">Cylinder Mount - DP</text>
<text x="403.7" y="82.4">1</text>
<text x="60.4" y="88.1">4</text>
<text x="251.9" y="88.8">12</text>
<text x="282.6" y="88.8">10013044</text>
<text x="346.9" y="88.8">Pot Post</text>
<text x="403.7" y="88.8">4</text>
<text x="210.7" y="92.2">15</text>
<text x="251.9" y="94.4">13</text>
<text x="286" y="94.4">P0170</text>
<text x="323.6" y="94.4">Cylinder, Slide Left Dual Pumps</text>
<text x="403.7" y="94.4">1</text>
<text x="63.4" y="97.5">B</text>
<text x="198.7" y="97.5">B</text>
<text x="251.9" y="100.6">14</text>
<text x="286" y="100.6">P0171</text>
<text x="322.2" y="100.6">Cylinder, Slide Right Dual Pumps</text>
<text x="403.7" y="100.6">1</text>
<text x="210.7" y="106.6">27</text>
<text x="251.9" y="106.9">15</text>
<text x="282.6" y="106.9">10001049</text>
<text x="330" y="106.9">Thermal Spacer Left - DP</text>
<text x="403.7" y="106.9">1</text>
<text x="251.9" y="113.1">16</text>
<text x="282.6" y="113.1">10001051</text>
<text x="328.6" y="113.1">Thermal Spacer Right - DP</text>
<text x="403.7" y="113.1">1</text>
<text x="251.9" y="119.5">17</text>
<text x="282.6" y="119.5">10001052</text>
<text x="327.5" y="119.5">N2 Cover removeable - DP</text>
<text x="403.7" y="119.5">1</text>
<text x="58.9" y="122.3">19</text>
<text x="210.7" y="122.3">16</text>
<text x="251.9" y="125.2">18</text>
<text x="282.6" y="125.2">10001050</text>
<text x="334.8" y="125.2">N2 Cover Fixed - DP</text>
<text x="403.7" y="125.2">1</text>
<text x="251.9" y="130.8">19</text>
<text x="285.3" y="130.8">M0081</text>
<text x="325.1" y="130.8">SS Pull handle (Pump split Lid)</text>
<text x="403.7" y="130.8">1</text>
<text x="60.4" y="138.4">6</text>
<text x="210.7" y="138.4">27</text>
<text x="251.9" y="141">20</text>
<text x="279.9" y="141">10001063-LF</text>
<text x="317.4" y="138.9">Heat Exchanger Assembly Lead-free</text>
<text x="350.9" y="143.1">- DP</text>
<text x="403.7" y="141">1</text>
<text x="60.4" y="154.6">3</text>
<text x="210.7" y="154.6">29</text>
<text x="251.9" y="151.1">21</text>
<text x="282.6" y="151.1">10000121</text>
<text x="328.7" y="151.1">Solder Height Probe Block</text>
<text x="403.7" y="151.1">1</text>
<text x="251.9" y="157.4">22</text>
<text x="279.9" y="157.4">FS - SLSA DP</text>
<text x="320.7" y="157.4">Solder Level Sensor Assembly - DP</text>
<text x="403.7" y="157.4">1</text>
<text x="251.9" y="165.7">23</text>
<text x="285.3" y="165.7">M0059</text>
<text x="320.8" y="163.6">316 SS Yor-Lock 90 deg elbow 1/4</text>
<text x="335.1" y="167.8">tube x 1/8 NPT pipe</text>
<text x="403.7" y="165.7">2</text>
<text x="77.3" y="169.6">2</text>
<text x="89.8" y="168.1">19</text>
<text x="104.7" y="168.1">20</text>
<text x="122" y="168.1">23</text>
<text x="160.9" y="168.1">22</text>
<text x="180.7" y="168.1">21</text>
<text x="210.7" y="170.8">10</text>
<text x="194.1" y="177.5">15</text>
<text x="251.9" y="175.9">24</text>
<text x="268.9" y="175.9">FS - Nitrogen Tube - DP</text>
<text x="323.6" y="175.9">Feed tube for N2 to pump - DP</text>
<text x="403.7" y="175.9">2</text>
<text x="77.3" y="183.6">31</text>
<text x="251.9" y="184">25</text>
<text x="286" y="184">P0060</text>
<text x="319.9" y="184">90deg elbow for 1/4 tube (Pumps)</text>
<text x="403.7" y="184">3</text>
<text x="203.6" y="191.3">11</text>
<text x="251.9" y="190.3">26</text>
<text x="286" y="190.3">P0014</text>
<text x="326.1" y="190.3">5/32 to 10/32 thread straight</text>
<text x="403.7" y="190.3">4</text>
<text x="251.9" y="196.5">27</text>
<text x="282.6" y="196.5">10001069</text>
<text x="328.7" y="196.5">Switch mount, Dual Pump</text>
<text x="403.7" y="196.5">2</text>
<text x="77.3" y="198.7">30</text>
<text x="251.9" y="202.7">28</text>
<text x="284.3" y="202.7">P0091.1</text>
<text x="321.6" y="202.7">Sensor for Dual pump lift cylinder</text>
<text x="403.7" y="202.7">2</text>
<text x="62.1" y="205.9">4</text>
<text x="203.5" y="205.9">27</text>
<text x="325.8" y="208.9">Dual Pump Switch Assembly,</text>
<text x="251.9" y="211">29</text>
<text x="286.1" y="211">E0499</text>
<text x="344.9" y="213.1">10&quot; length</text>
<text x="403.7" y="211">2</text>
<text x="62.1" y="217.8">5</text>
<text x="203.6" y="220.7">13</text>
<text x="251.9" y="219.3">30</text>
<text x="286.1" y="219.3">E0058</text>
<text x="321.4" y="219.3">Cartridge Heater, 200W, 120VAC</text>
<text x="403.7" y="219.3">4</text>
<text x="251.9" y="227.5">31</text>
<text x="284.4" y="227.5">E0059.1</text>
<text x="317.1" y="227.5">Thermocouple, (10Inch Probe) Gen2</text>
<text x="403.7" y="227.5">1</text>
<text x="62" y="238.1">3</text>
<text x="203.6" y="234.6">28</text>
<text x="62.1" y="251.6">12</text>
<text x="95.1" y="251.6">1</text>
<text x="203.6" y="249.3">10</text>
<text x="376.1" y="255.2">Page 1</text>
<text x="374.8" y="262.5">10001000</text>
</g>
<g font-size="3.2">
<text x="40" y="7.9">8</text>
<text x="91.1" y="7.9">7</text>
<text x="140.4" y="8.1">6</text>
<text x="189.8" y="7.9">5</text>
<text x="239.3" y="7.6">4</text>
<text x="289.9" y="7.9">3</text>
<text x="339.7" y="7.9">2</text>
<text x="389.5" y="8.1">1</text>
<text x="12.8" y="41.6">D</text>
<text x="417.3" y="41.1">D</text>
<text x="12.4" y="105.7">C</text>
<text x="417.6" y="106.5">C</text>
<text x="13.3" y="170.9">B</text>
<text x="418.1" y="170.8">B</text>
<text x="417.3" y="231.9">A</text>
<text x="12.9" y="237.2">A</text>
<text x="38.3" y="271.8">8</text>
<text x="88.9" y="272">7</text>
<text x="138.5" y="271.8">6</text>
<text x="189.1" y="271.8">5</text>
<text x="240.4" y="271.8">4</text>
<text x="289.7" y="272">3</text>
<text x="340.3" y="272">2</text>
<text x="390.1" y="272">1</text>
</g>
<text font-size="2.8" x="410.5" y="262.9">A</text>
<text font-size="2.5" x="355.2" y="262">B</text>
<g font-size="1.8">
<text x="354.8" y="233.9">COMPANY NAME:</text>
<text x="355.6" y="245.5">PART NAME:</text>
<text x="354.4" y="260">SIZE</text>
<text x="358.9" y="261.7">DWG. NO.</text>
<text x="410.1" y="259.8">REV.</text>
<text x="355.1" y="268.2">SCALE</text>
<text x="367.4" y="268.1">CAD</text>
<text x="372.8" y="268.1">FILE:</text>
<text x="400.5" y="268.1">SHEET 1</text>
<text x="408.2" y="268.1">OF</text>
<text x="411.8" y="268.1">2</text>
</g>
</svg>
